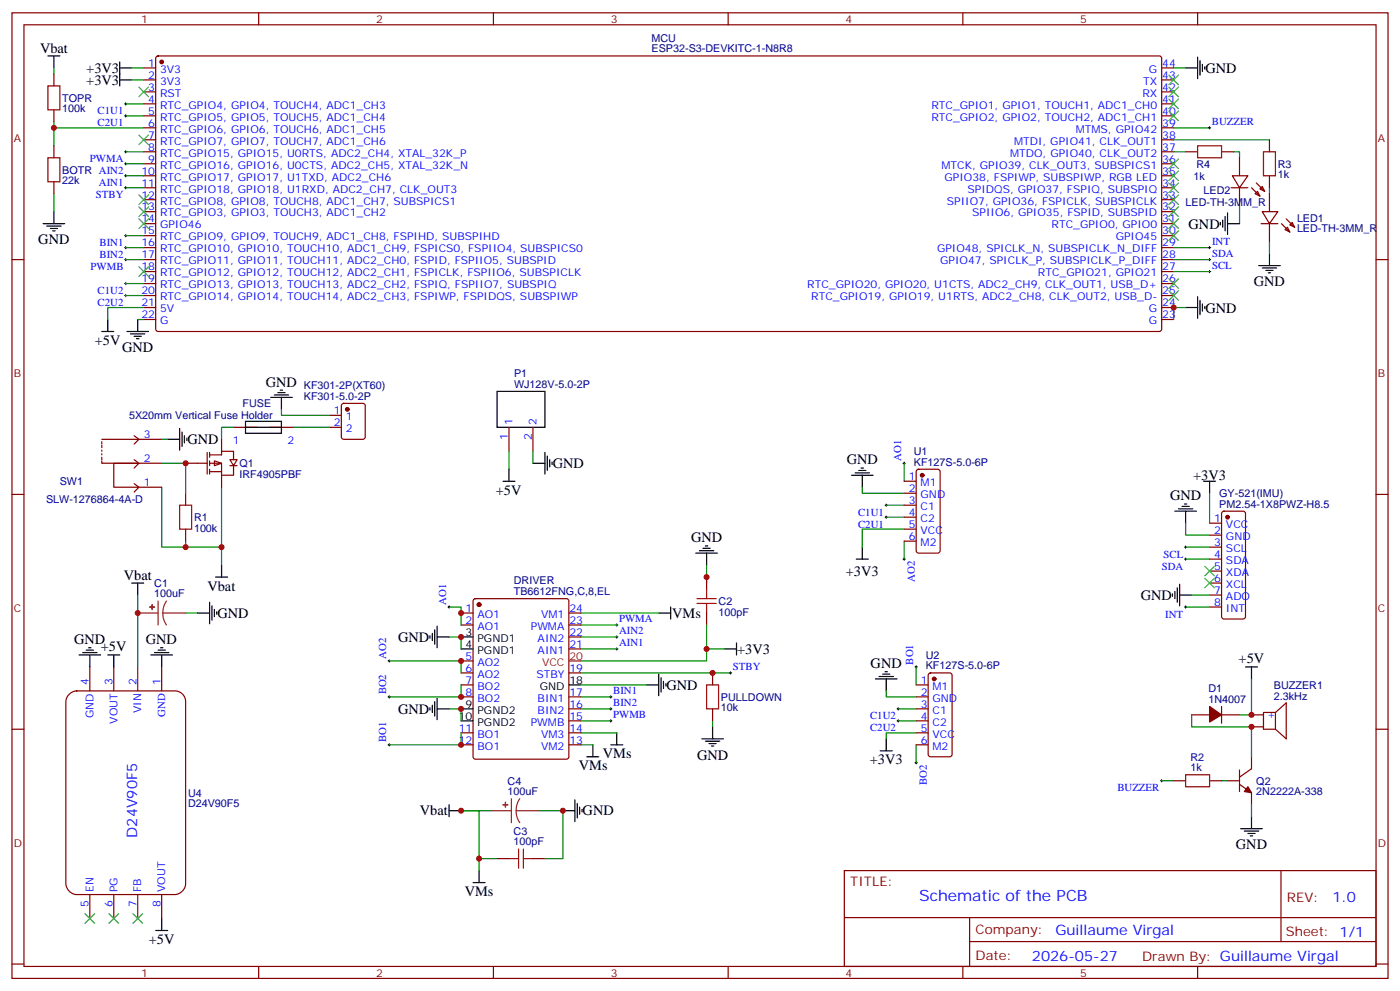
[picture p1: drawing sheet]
<svg xmlns="http://www.w3.org/2000/svg" width="412mm" height="292mm" viewBox="0 0 412 292" stroke-linecap="round" stroke-linejoin="round" font-family="sans-serif">
<g fill="none" stroke="#870000" stroke-width=".35">
<path d="M3.5 3.8h405.4v284.3h-405.4zM7.1 7.3h398.2v277.3h-398.2zM46.1 16.7l.5-.2h295.2l.4 .7-.1 80-.6 .4-295.2-.1-.4-.6v-79.7zM76.2 3.8v3.5M145.3 3.8v3.5M214.5 3.8v3.5M283.6 3.8v3.5M352.8 3.8v3.5M15.9 21.8v3.5M15.9 32.3v3.6M42.3 20h3.6M42.3 23.5h3.6"/>
<path d="M42.3 27.1h3.6M42.3 30.6h3.6M42.3 34.1h3.6M42.3 37.6h3.6M342.2 20h3.5M342.2 23.5h3.5M342.2 27.1h3.5M342.2 30.6h3.5M342.2 34.1h3.5M342.2 37.6h3.5M15.9 42.9v3.6M15.9 53.5v3.5"/>
<path d="M42.3 41.2h3.6M42.3 44.7h3.6M42.3 48.2h3.6M42.3 51.8h3.6M42.3 55.3h3.6M42.3 58.8h3.6M342.2 41.2h3.5M342.2 44.7h3.5M342.2 48.2h3.5M342.2 51.8h3.5M342.2 55.3h3.5M342.2 58.8h3.5"/>
<path d="M373.9 41.2v3.5M373.9 51.8v3.5M3.5 76.4h3.6M42.3 76.4h3.6M42.3 62.3h3.6M42.3 65.9h3.6M42.3 69.4h3.6M42.3 72.9h3.6M42.3 80h3.6M342.2 76.4h3.5M342.2 62.3h3.5M342.2 65.9h3.5"/>
<path d="M342.2 69.4h3.5M342.2 72.9h3.5M342.2 80h3.5M405.3 76.4h3.6M42.3 83.5h3.6M42.3 87h3.6M42.3 90.6h3.6M42.3 94.1h3.6M342.2 83.5h3.5M342.2 87h3.5M342.2 90.6h3.5M342.2 94.1h3.5"/>
<path d="M100.8 119l.4-.2h5.7l.6 .4 .1 9.5-.5 .6-5.9 .1-.6-.5-.1-9.4zM30 135.7v.7h10.6M30 129.4h17.6M30 130.1v.7M30 131.1v.7M30 132.5v.4M30 133.6v.3M30 134.7v.7M39.5 135.4l1.4 1-1.4 1.4M39.5 128.3l1.4 1.1-1.4 1.4M40.6 136.4h-7.1v7.1h14.1M40.6 136.4h7"/>
<path d="M68.8 125.8h7M79.4 125.8h7M97 122.3h3.5M97 125.8h3.5M149.9 125.8v7.1M157 125.8v7.1M270.1 138.4l.5-.2h5.6l.7 .4v23.6l-.4 .6-5.9 .1-.7-.5v-23.5zM3.5 145.6h3.6M39.5 142.4l1.4 1.1-1.4 1.4M54.7 145.2v3.6M54.7 155.8v3.5M266.3 141.7h3.6"/>
<path d="M266.3 145.2h3.6M266.3 148.8h3.6M266.3 152.3h3.6M266.3 155.8h3.6M266.3 159.3h3.6M356.3 154.1h3.5M356.3 157.6h3.5M360.1 150.7l.4-.2h5.7l.5 .2 .2 .5v30.4l-.2 .5-.5 .2h-5.7l-.5-.3-.2-.4v-30.4zM405.3 145.6h3.6M139.6 176.5l.5-.2h26.8l.6 .4 .1 46.1-.5 .7-27 .1-.7-.5-.1-46.1zM208.1 169.9v3.6M356.3 161.1h3.5"/>
<path d="M356.3 164.6h3.5M356.3 168.2h3.5M356.3 171.7h3.5M356.3 175.2h3.5M356.3 178.8h3.5M135.8 180.5h3.5M135.8 184h3.5M135.8 194.6h3.5M135.8 198.2h3.5M167.6 180.5h3.5M167.6 184h3.5M167.6 198.2h3.5"/>
<path d="M167.6 191.1h3.5M167.6 187.6h3.5M208.1 180.5v3.5M209.9 198.2v3.5M273.6 198.4l.5-.2h5.7l.6 .4 .1 23.5-.5 .7h-5.9l-.6-.4-.1-23.5zM3.5 214.7h3.6M135.8 201.7h3.5M135.8 205.2h3.5M135.8 215.8h3.5M135.8 219.3h3.5M167.6 205.2h3.5M167.6 215.8h3.5"/>
<path d="M167.6 219.3h3.5M167.6 212.3h3.5M167.6 208.7h3.5M209.9 208.7v3.6M269.9 201.7h3.5M269.9 205.2h3.5M269.9 215.8h3.5M269.9 219.3h3.5M269.9 212.3h3.5M269.9 208.7h3.5M351 210.5h5.3M359.8 210.5h5.3"/>
<path d="M359.8 208v5M368.7 210.5h3.5M368.7 214h3.5M375.7 209.8h-3.5v4.9h3.5M375.7 209.8l3.2-2.8v10.6l-3.2-2.9M375.7 209.8v4.9M405.3 214.7h3.6M345.7 229.9h3.5M356.3 229.9h3.5M361.6 229.9h3.5M365.1 226.7v6.4M365.1 231l3.6 2.4v3.6"/>
<path d="M368.7 222.8v3.6l-3.6 2.4M146.4 252.8h3.5M157 252.8h3.5M248.7 256.4h156.6v28.2h-156.6zM377.3 256.4v20.9M248.7 270.2h156.5M285.6 277.3h119.6M285.6 270.2v14.1M3.5 283.9h3.6M76.2 284.6v3.5M145.3 284.6v3.5M214.5 284.6v3.5"/>
<path d="M283.6 284.6v3.5M352.8 284.6v3.5M405.3 283.9h3.6"/>
</g>
<g fill="#870000" stroke="#870000" stroke-width=".35">
<path d="M367.6 231.7l1.1 1.7-2.2-.3z"/>
<path d="M356.3 208l3.5 2.5-3.5 2.1z"/>
<circle cx="47.6" cy="18.2" r=".53"/>
<circle cx="141.1" cy="178" r=".53"/>
<circle cx="102.3" cy="120.5" r=".53"/>
<circle cx="361.6" cy="152.3" r=".53"/>
<circle cx="271.6" cy="139.9" r=".53"/>
<circle cx="275.2" cy="199.9" r=".53"/>
</g>
<g fill="none" stroke="#000" stroke-width=".35">
<path d="M14.1 16.5h3.5M15.9 16.5v3.5M35.3 18.2v3.6M35.3 20h3.5M12.7 65.9h6.3M13.8 66.6h4.2M14.8 67.3h2.1M15.5 68h.7M15.9 62.3v3.6M370.8 78.2h6.3M371.8 78.9h4.3M372.9 79.6h2.1"/>
<path d="M373.9 74.7v3.5M30 97.6h3.5M31.7 94.1v3.5M37.4 97.6h6.3M38.5 98.3h4.2M39.5 99h2.1M40.2 99.7h.7M40.6 94.1v3.5M373.6 80.3h.7M79.7 117h6.4M80.8 116.3h4.2M81.8 115.6h2.2"/>
<path d="M82.5 114.9h.8M82.9 117v3.5M146.4 115.3h14.1v10.5h-14.1zM49.4 129.4h3.5M52.9 126.2v6.3M53.6 127.2v4.3M54.3 128.3v2.1M55 129v.7M72.3 124.1h10.6v3.5h-10.6zM72.3 125.8h10.6M149.9 138.2v3.5M157 136.4h3.5"/>
<path d="M160.5 133.2v6.4M161.2 134.3v4.2M161.9 135.4v2.1M162.6 136.1v.7M250.8 139.9h6.4M251.9 139.2h4.2M252.9 138.5h2.2M253.6 137.8h.8M254 139.9v3.6M148.2 141.7h3.5M346.1 150.5h6.3M347.1 149.8h4.3"/>
<path d="M348.2 149.1h2.1M348.9 148.4h.7M349.2 150.5v3.6M354.5 141.7h3.6M356.3 141.7v3.5M63.5 169.9h3.5M65.3 166.4v3.5M197.6 178.8v3.5M205 162.9h6.3M206 162.2h4.3M207.1 161.5h2.1M207.8 160.8h.7"/>
<path d="M208.1 162.9v3.5M252.2 164.6h3.6M254 161.1v3.5M345.4 174.9v.7M346.1 174.2v2.1M346.8 173.1v4.2M347.5 175.2h3.5M347.5 172v6.4M126.6 187.2v.7M127.4 186.5v2.1M128.1 185.5v4.2M128.8 187.6h3.5"/>
<path d="M128.8 184.4v6.3M135.8 187.6h3.5M135.8 191.1h3.5M194 198.5v6.4M194 180.5h3.6M194.7 199.6v4.2M213.4 191.1h3.6M217 189.3v3.6M257.9 199.9h6.3M258.9 199.2h4.3M260 198.5h2.1M260.7 197.8h.7"/>
<path d="M261.1 199.9v3.5M366.9 196.4h3.5M368.7 196.4v3.5M126.6 208.4v.7M127.4 207.7v2.1M128.1 206.6v4.3M128.8 208.7h3.5M128.8 205.6v6.3M135.8 208.7h3.5M135.8 212.3h3.5M167.6 201.7h3.5M174.6 219.3v3.5"/>
<path d="M179.9 219.3h3.5M181.7 215.8v3.5M190.5 201.7h3.5M195.4 200.6v2.1M196.1 201.3v.7M206.7 217.6h6.4M207.8 218.3h4.2M208.8 219h2.2M209.5 219.7h.8M209.9 214v3.6M261.1 217.6v3.5M132.3 238.7h3.5"/>
<path d="M132.3 237v3.5M165.8 238.7h3.5M169.3 235.5v6.4M170 236.6v4.2M170.7 237.7v2.1M171.4 238.4v.7M172.9 222.8h3.5M259.3 221.1h3.5M139.3 259.9h3.6M141.1 256.4v3.5M365.5 244h6.3M366.5 244.7h4.3"/>
<path d="M367.6 245.4h2.1M368.3 246.1h.7M368.7 240.5v3.5"/>
</g>
<path d="M167.6 194.6h3.5" fill="none" stroke="#f00" stroke-width=".35"/>
<g fill="none" stroke="#008700" stroke-width=".35">
<path d="M15.9 20v1.8M37 30.6h5.3M37 34.1h5.3M38.8 20h3.5M42.3 37.6h-26.4v5.3M15.9 57v5.3M37 55.3h5.3M37 51.8h5.3M37 48.2h5.3M37 44.7h5.3M345.7 41.2h28.2M373.9 55.3v1.7"/>
<path d="M345.7 76.4h10.6M345.7 80h10.6M373.9 71.2v3.5M40.6 94.1h1.7M42.3 90.6h-10.6v3.5M47.6 136.4h7.1v8.8M47.6 129.4h1.8M68.8 125.8h-3.5v3.6M82.9 120.5v1.8h14.1M86.4 125.8h10.6M149.9 132.9v5.3M157 132.9v3.5"/>
<path d="M266.3 136.4v5.3M47.6 143.5v17.6h17.7v5.3M54.7 159.3v1.8M65.3 143.5v17.6M254 143.5v1.7h12.3M261.1 148.8h5.2M261.1 152.3h5.2M266.3 155.8h-12.3v5.3M266.3 159.3v5.3M349.2 154.1v3.5h7.1M356.3 145.2v8.9M132.3 178.8h3.5v5.2"/>
<path d="M208.1 166.4v5.3M349.2 161.1h7.1M349.2 164.6h7.1M349.2 178.8h7.1M351 175.2h5.3M114.7 194.6h21.1v3.6M132.3 187.6h3.5v3.5M171.1 180.5h22.9M171.1 198.2h44.1M171.1 184h10.6M171.1 187.6h10.6M171.1 191.1h10.6"/>
<path d="M208.1 184v7.1M213.4 191.1h-5.3v3.5h-37M269.9 196.4v5.3M368.7 199.9v10.6h-3.6M132.3 208.7h3.5v3.6M135.8 215.8v3.5h-21.1M135.8 201.7v3.5h-21.1M171.1 201.7h19.4M171.1 215.8h10.6M171.1 219.3h3.5M171.1 205.2h8.8M171.1 208.7h8.8"/>
<path d="M171.1 212.3h8.8M209.9 212.3v1.7M261.1 203.4v1.8h8.8M264.6 208.7h5.3M264.6 212.3h5.3M269.9 215.8h-8.8v1.8M269.9 219.3v5.3M351 210.5v3.5h17.7v8.8M144.6 238.7h-8.8h5.3v17.7M158.7 238.7h7.1v14.1h-5.3M342.2 229.9h3.5M359.8 229.9h1.8"/>
<path d="M368.7 237v3.5M141.1 252.8h5.3"/>
</g>
<g fill="none" stroke="#000" stroke-width=".29">
<path d="M36.7 30.6h.7M36.7 34.1h.7M37 30.2v.7M37 33.8v.7M36.7 44.7h.7M36.7 48.2h.7M36.7 51.8h.7M36.7 55.3h.7M37 44.3v.7M37 47.9v.7M37 51.4v.7M37 54.9v.7"/>
<path d="M356 80h.7M356 76.4h.7M356.3 76.1v.7M356.3 79.6v.7M266 136.4h.7M266.3 136.1v.7M260.7 148.8h.7M260.7 152.3h.7M261.1 148.4v.7M261.1 151.9v.7M131.9 178.8h.7M132.3 178.4v.7"/>
<path d="M266 164.6h.7M266.3 164.3v.7M348.9 178.8h.7M348.9 164.6h.7M348.9 161.1h.7M349.2 160.8v.7M349.2 164.3v.7M349.2 178.4v.7M114.3 194.6h.7M114.7 194.3v.7M181.3 184h.7M181.3 187.6h.7"/>
<path d="M181.3 191.1h.7M181.7 183.7v.7M181.7 187.2v.7M181.7 190.7v.8M214.8 198.2h.7M215.2 197.8v.7M269.5 196.4h.7M269.9 196v.7M114.3 219.3h.7M114.3 205.2h.7M114.7 204.9v.7M114.7 219v.7"/>
<path d="M179.6 205.2h.7M179.6 208.7h.7M179.6 212.3h.7M179.9 204.9v.7M179.9 208.4v.7M179.9 211.9v.7M264.2 208.7h.7M264.2 212.3h.7M264.6 208.4v.7M264.6 211.9v.7M269.5 224.6h.7M269.9 224.3v.7"/>
<path d="M341.8 229.9h.7M342.2 229.6v.7"/>
</g>
<g fill="#8c2424" stroke="#8c2424" stroke-width=".35">
<path d="M148.2 237h1.4z"/>
<path d="M148.9 236.3v1.4z"/>
</g>
<path d="M144.6 238.7h6M150.6 235.2v7.1M152 238.7l.3 1.9 .8 1.7M152 238.7h6.7M153.1 235.2l-.8 1.7-.3 1.8" fill="none" stroke="#8c2424" stroke-width=".35"/>
<g fill="none" stroke="#a10000" stroke-width=".35">
<path d="M14.1 25.3h3.5v7h-3.5zM14.1 46.5h3.5v7h-3.5zM372.2 44.7h3.5v7.1h-3.5zM52.9 148.8h3.5v7h-3.5zM205.3 176.3h5.7M205.3 177.7h5.7M208.1 173.5v2.8M208.1 177.7v2.8M208.1 201.7h3.6v7h-3.6zM349.2 228.1h7.1v3.6h-7.1zM149.9 252.8h2.9M152.8 250v5.7"/>
<path d="M154.2 252.8h2.8M154.2 250v5.7"/>
</g>
<g fill="#fff" stroke="#870000" stroke-width=".35">
<path d="M63.1 135.7l2.2 .7-2.2 .7z"/>
<path d="M67.7 135.4h2.1l-1 1.7z"/>
</g>
<g fill="none" stroke="#870000" stroke-width=".35">
<path d="M349.2 44.7h3.6M359.8 44.7h3.6M54.7 136.4h6.3M61 133.2v6.4M61.7 133.9h3.6v-1h3.5v2.5M61.7 136.4h3.6v3.5M61.7 138.9h3.6M61.7 133.2v1.5M61.7 135.7v1.4M61.7 138.2v1.4M65.3 129.4v3.5M65.3 139.9v3.6"/>
<path d="M67.7 137.1h2.1M68.8 137.1v2.8h-3.5"/>
</g>
<g fill="none" stroke="#3c3" stroke-width=".35">
<path d="M40.9 25.6l2.8 2.9M40.9 39.8l2.8 2.8M43.7 25.6l-2.8 2.9M43.7 39.8l-2.8 2.8M344.3 22.1l2.8 2.8M344.3 25.6l2.8 2.9M344.3 29.2l2.8 2.8M344.3 32.7l2.8 2.8M347.1 22.1l-2.8 2.8M347.1 25.6l-2.8 2.9M347.1 29.2l-2.8 2.8M347.1 32.7l-2.8 2.8"/>
<path d="M40.9 57.4l2.8 2.8M43.7 57.4l-2.8 2.8M344.3 53.9l2.8 2.8M344.3 57.4l2.8 2.8M344.3 46.8l2.8 2.8M344.3 50.3l2.8 2.9M347.1 53.9l-2.8 2.8M347.1 57.4l-2.8 2.8M347.1 46.8l-2.8 2.8M347.1 50.3l-2.8 2.9M40.9 60.9l2.8 2.8M40.9 64.5l2.8 2.8"/>
<path d="M43.7 60.9l-2.8 2.8M43.7 64.5l-2.8 2.8M344.3 60.9l2.8 2.8M344.3 64.5l2.8 2.8M344.3 68l2.8 2.8M347.1 60.9l-2.8 2.8M347.1 64.5l-2.8 2.8M347.1 68l-2.8 2.8M344.3 82.1l2.8 2.8M344.3 85.6l2.8 2.8M347.1 82.1l-2.8 2.8M347.1 85.6l-2.8 2.8"/>
<path d="M354.9 166.8l2.8 2.8M354.9 170.3l2.8 2.8M357.7 166.8l-2.8 2.8M357.7 170.3l-2.8 2.8"/>
</g>
<g fill="none" stroke="#000" stroke-width=".35">
<path d="M352.8 16.8v6.4M353.5 17.9v4.2M354.2 18.9v2.2M354.9 19.6v.8M35.3 23.5h3.5M35.3 21.8v3.5M349.2 20h3.6M359.5 65.5v.7M360.2 64.8v2.1M360.9 63.7v4.3M361.6 65.9h3.5M361.6 62.7v6.3"/>
<path d="M349.2 90.6h3.6M352.8 87.4v6.3M353.5 88.4v4.3M354.2 89.5v2.1M354.9 90.2v.7"/>
</g>
<g fill="none" stroke="#008700" stroke-width=".35">
<path d="M38.8 23.5h3.5M345.7 20h3.5M345.7 37.6h10.6M345.7 44.7h3.5M363.4 44.7h1.7v1.8M37 72.9h5.3M37 76.4h5.3M37 69.4h5.3M345.7 72.9h10.6M365.1 60.6v5.3M37 87h5.3M37 83.5h5.3"/>
<path d="M349.2 90.6h-3.5v3.5"/>
</g>
<g fill="none" stroke="#000" stroke-width=".29">
<path d="M356 37.6h.7M356.3 37.3v.7M36.7 72.9h.7M36.7 69.4h.7M36.7 76.4h.7M37 69v.7M37 72.6v.7M37 76.1v.7M356 72.9h.7M356.3 72.6v.7M36.7 87h.7M36.7 83.5h.7"/>
<path d="M37 83.1v.8M37 86.7v.7"/>
</g>
<path d="M352.8 42.9h7v3.6h-7z" fill="none" stroke="#a10000" stroke-width=".35"/>
<path d="M20.2 204.6a3.4 3.4 0 0 1 2.4-1.2h28.9a3.2 3.2 0 0 1 3.2 3.2v53.6a3.4 3.4 0 0 1-3.2 3.2h-28.9a3.4 3.4 0 0 1-3.2-3.2v-53.6l.1-.7z" fill="#fff" stroke="#870000" stroke-width=".35"/>
<g fill="none" stroke="#870000" stroke-width=".35">
<path d="M362.7 55.3h4.9M363 51.8h4.6l-2.5 3.5zM365.1 46.5v5.3M365.1 55.3v5.3M368.7 55.3l2.4 2.4M369.7 57l.7-.7 .7 1.4zM370.1 53.9l2.4 2.4M371.1 55.6l.7-.7 .7 1.4zM373.9 57v5.3M371.5 65.9h4.9M371.8 62.3h4.6l-2.5 3.6zM373.9 65.9v5.3"/>
<path d="M377.5 65.9l2.4 2.4M378.5 67.6l.7-.7 .7 1.4zM378.9 64.5l2.5 2.4M379.9 66.2l.7-.7 .8 1.4zM26.5 196.4v7M33.5 196.4v7M40.6 196.4v7M47.6 196.4v7M26.5 263.4v7.1M33.5 263.4v7.1M40.6 263.4v7.1M47.6 263.4v7.1"/>
</g>
<g fill="none" stroke="#000" stroke-width=".35">
<path d="M38.8 171.7h3.5M40.6 171.7v3.5M61.7 177.3v6.4M62.4 178.4v4.2M63.1 179.5v2.1M23.3 192.9h6.3M24.3 192.2h4.3M25.4 191.5h2.1M26.1 190.7h.7M26.5 192.9v3.5M31.7 192.9h3.6M33.5 192.9v3.5"/>
<path d="M44.4 192.9h6.4M45.5 192.2h4.2M46.6 191.5h2.1M47.3 190.7h.7M47.6 192.9v3.5M58.2 180.5h3.5M63.9 180.2v.7M45.9 274h3.5M47.6 270.5v3.5"/>
</g>
<g fill="#8c2424" stroke="#8c2424" stroke-width=".35">
<path d="M44.1 178.8h1.4z"/>
<path d="M44.8 178v1.5z"/>
</g>
<path d="M46.6 177v7M49 177l-.8 1.7-.2 1.8M40.6 180.5h6M48 180.5l.2 1.9 .8 1.6M48 180.5h6.7" fill="none" stroke="#8c2424" stroke-width=".35"/>
<path d="M15.9 35.9v1.7M40.6 175.2v21.2M54.7 180.5h3.5" fill="none" stroke="#008700" stroke-width=".35"/>
<path d="M40.9 78.6l2.8 2.8M43.7 78.6l-2.8 2.8M25 269.1l2.9 2.8M27.9 269.1l-2.9 2.8M32.1 269.1l2.8 2.8M34.9 269.1l-2.8 2.8M39.2 269.1l2.8 2.8M42 269.1l-2.8 2.8" fill="none" stroke="#3c3" stroke-width=".35"/>
<g fill="#c00">
<circle cx="135.8" cy="187.6" r=".88"/>
<circle cx="135.8" cy="208.7" r=".88"/>
<circle cx="135.8" cy="219.3" r=".88"/>
<circle cx="135.8" cy="205.2" r=".88"/>
<circle cx="135.8" cy="194.6" r=".88"/>
<circle cx="135.8" cy="180.5" r=".88"/>
<circle cx="135.8" cy="238.7" r=".88"/>
<circle cx="141.1" cy="252.8" r=".88"/>
<circle cx="368.7" cy="214" r=".88"/>
<circle cx="368.7" cy="210.5" r=".88"/>
<circle cx="65.3" cy="161.1" r=".88"/>
<circle cx="54.7" cy="161.1" r=".88"/>
<circle cx="208.1" cy="169.9" r=".88"/>
<circle cx="165.8" cy="238.7" r=".88"/>
<circle cx="208.1" cy="191.1" r=".88"/>
<circle cx="209.9" cy="198.2" r=".88"/>
<circle cx="54.7" cy="136.4" r=".88"/>
<circle cx="345.7" cy="90.6" r=".88"/>
<circle cx="40.6" cy="180.5" r=".88"/>
<circle cx="15.9" cy="37.6" r=".88"/>
</g>
<text font-size="4.6" fill="#00f" x="270.8" y="265.4">Schematic of the PCB</text>
<g font-size="4.2">
<text x="11.8" y="15.5">Vbat</text>
<text x="25.4" y="21.5">+3V3</text>
<text x="355.1" y="21.5">GND</text>
<text x="25.4" y="25">+3V3</text>
<text x="11.3" y="71.9">GND</text>
<text x="350.1" y="67.3">GND</text>
<text x="369.4" y="84.3">GND</text>
<text x="355.1" y="92">GND</text>
<text x="27.9" y="101.6">+5V</text>
<text x="36" y="103.7">GND</text>
<text x="78.3" y="113.9">GND</text>
<text x="55.2" y="130.8">GND</text>
<text x="162.8" y="137.8">GND</text>
<text x="249.4" y="136.6">GND</text>
<text x="351.5" y="141.4">+3V3</text>
<text x="146.1" y="145.7">+5V</text>
<text x="344.7" y="147.2">GND</text>
<text x="203.6" y="159.6">GND</text>
<text x="36.5" y="170.7">Vbat</text>
<text x="61.1" y="173.9">Vbat</text>
<text x="249.2" y="169.6">+3V3</text>
<text x="336" y="176.6">GND</text>
<text x="64" y="181.9">GND</text>
<text x="198" y="181.9">VMs</text>
<text x="21.8" y="189.5">GND</text>
<text x="29.7" y="191.8">+5V</text>
<text x="43" y="189.5">GND</text>
<text x="117.3" y="189">GND</text>
<text x="217.1" y="192.6">+3V3</text>
<text x="256.5" y="196.7">GND</text>
<text x="364.8" y="195.4">+5V</text>
<text x="196.3" y="203.1">GND</text>
<text x="117.3" y="210.1">GND</text>
<text x="170.5" y="226.7">VMs</text>
<text x="177.6" y="223.2">VMs</text>
<text x="205.3" y="223.7">GND</text>
<text x="256.2" y="225">+3V3</text>
<text x="123.7" y="240.1">Vbat</text>
<text x="171.6" y="240.1">GND</text>
<text x="364.1" y="250.1">GND</text>
<text x="136.9" y="263.9">VMs</text>
<text x="43.8" y="277.8">+5V</text>
</g>
<g font-size="4.2" fill="#00f">
<text x="40.4" y="246.7" transform="rotate(-90 40.4 246.7)">D24V90F5</text>
<text x="392.5" y="265.6">1.0</text>
<text x="310.9" y="275.2">Guillaume Virgal</text>
<text x="304" y="283">2026-05-27</text>
</g>
<g font-size="3.9" fill="#800">
<text x="250.5" y="260.9">TITLE:</text>
<text x="379.1" y="265.6">REV:</text>
<text x="287.4" y="275.1">Company:</text>
<text x="378.7" y="275.8">Sheet: 1/1</text>
<text x="287.4" y="282.8">Date:</text>
<text x="336.4" y="282.9">Drawn By: Guillaume Virgal</text>
</g>
<g font-size="3.2" fill="#800">
<text x="41.6" y="6.8">1</text>
<text x="110.8" y="6.8">2</text>
<text x="179.9" y="6.8">3</text>
<text x="249.1" y="6.8">4</text>
<text x="318.2" y="6.8">5</text>
<text x="4.1" y="41.9">A</text>
<text x="405.9" y="41.9">A</text>
<text x="4.1" y="111">B</text>
<text x="405.9" y="111">B</text>
<text x="4.1" y="180.2">C</text>
<text x="405.9" y="180.2">C</text>
<text x="4.1" y="249.3">D</text>
<text x="405.9" y="249.3">D</text>
<text x="41.6" y="287.6">1</text>
<text x="110.8" y="287.6">2</text>
<text x="179.9" y="287.6">3</text>
<text x="249.1" y="287.6">4</text>
<text x="318.2" y="287.6">5</text>
</g>
<g font-size="3.2" fill="#000080">
<text x="191.9" y="15.4">ESP32-S3-DEVKITC-1-N8R8</text>
<text x="191.9" y="12.2">MCU</text>
<text x="18.3" y="33.1">100k</text>
<text x="18.3" y="30">TOPR</text>
<text x="18.3" y="51.2">BOTR AIN2</text>
<text x="351.6" y="52.9">1k</text>
<text x="352.4" y="49.4">R4</text>
<text x="376.4" y="52.5">1k</text>
<text x="376.4" y="49.4">R3</text>
<text x="18.3" y="54.3">22k</text>
<text x="354.5" y="57">LED2</text>
<text x="349.2" y="60.6">LED-TH-3MM_R</text>
<text x="382.1" y="65.2">LED1</text>
<text x="382.1" y="68.4">LED-TH-3MM_R</text>
<text x="151.4" y="111.1">P1</text>
<text x="71.4" y="120">FUSE</text>
<text x="89.5" y="117.7">KF301-5.0-2P</text>
<text x="89.5" y="114.5">KF301-2P(XT60)</text>
<text x="151.4" y="114.2">WJ128V-5.0-2P</text>
<text x="38" y="123.4">5X20mm Vertical Fuse Holder</text>
<text x="70.6" y="137.6">Q1</text>
<text x="269.2" y="137.1">KF127S-5.0-6P</text>
<text x="269.2" y="134">U1</text>
<text x="17.6" y="142.9">SW1</text>
<text x="70.6" y="140.7">IRF4905PBF</text>
<text x="13.6" y="148.2">SLW-1276864-4A-D</text>
<text x="359.1" y="149.5">PM2.54-1X8PWZ-H8.5</text>
<text x="359.1" y="146.3">GY-521(IMU)</text>
<text x="57.1" y="153.5">R1</text>
<text x="57.1" y="156.6">100k</text>
<text x="45.4" y="172.9">C1</text>
<text x="151.4" y="172">DRIVER</text>
<text x="45.4" y="175.9">100uF</text>
<text x="151.4" y="175.2">TB6612FNG,C,8,EL</text>
<text x="211.7" y="178.3">C2</text>
<text x="211.7" y="181.3">100pF</text>
<text x="272.7" y="197">KF127S-5.0-6P</text>
<text x="272.7" y="194">U2</text>
<text x="356" y="203.8">D1</text>
<text x="375.3" y="203">BUZZER1</text>
<text x="212.4" y="209.5">10k</text>
<text x="212.4" y="206.4">PULLDOWN</text>
<text x="356" y="207">1N4007</text>
<text x="375.3" y="206">2.3kHz</text>
<text x="350.7" y="227.1">1k</text>
<text x="350.7" y="224">R2</text>
<text x="149.5" y="231.1">C4</text>
<text x="370.1" y="231.2">Q2</text>
<text x="55.4" y="237.7">D24V90F5</text>
<text x="55.4" y="234.7">U4</text>
<text x="149.5" y="234.1">100uF</text>
<text x="370.1" y="234.2">2N2222A-338</text>
<text x="151.3" y="245.9">C3</text>
<text x="151.3" y="249">100pF</text>
</g>
<g font-size="3.2" fill="#00f">
<text x="43.7" y="23.2">2</text>
<text x="43.7" y="19.6">1</text>
<text x="47.2" y="21.4">3V3</text>
<text x="338.4" y="21.4">G</text>
<text x="342.4" y="19.6">44</text>
<text x="342.4" y="23.2">43</text>
<text x="43.7" y="26.7">3</text>
<text x="47.2" y="28.5">RST</text>
<text x="47.2" y="24.9">3V3</text>
<text x="336.5" y="28.5">RX</text>
<text x="336.8" y="24.9">TX</text>
<text x="342.4" y="26.7">42</text>
<text x="28.8" y="33.7">C1U1</text>
<text x="43.7" y="33.8">5</text>
<text x="43.7" y="30.2">4</text>
<text x="47.2" y="35.5">RTC_GPIO5, GPIO5, TOUCH5, ADC1_CH4</text>
<text x="47.2" y="32">RTC_GPIO4, GPIO4, TOUCH4, ADC1_CH3</text>
<text x="274.4" y="32">RTC_GPIO1, GPIO1, TOUCH1, ADC1_CH0</text>
<text x="274.4" y="35.5">RTC_GPIO2, GPIO2, TOUCH2, ADC1_CH1</text>
<text x="342.4" y="30.2">41</text>
<text x="342.4" y="33.8">40</text>
<text x="28.8" y="37.2">C2U1</text>
<text x="43.7" y="40.8">7</text>
<text x="43.7" y="37.3">6</text>
<text x="47.2" y="39.1">RTC_GPIO6, GPIO6, TOUCH6, ADC1_CH5</text>
<text x="316.9" y="39.1">MTMS, GPIO42</text>
<text x="342.4" y="37.3">39</text>
<text x="342.4" y="40.8">38</text>
<text x="357" y="36.8">BUZZER</text>
<text x="26.5" y="47.8">PWMA</text>
<text x="43.7" y="47.9">9</text>
<text x="43.7" y="44.3">8</text>
<text x="47.2" y="46.1">RTC_GPIO15, GPIO15, U0RTS, ADC2_CH4, XTAL_32K_P</text>
<text x="47.2" y="42.6">RTC_GPIO7, GPIO7, TOUCH7, ADC1_CH6</text>
<text x="297.6" y="46.1">MTDO, GPIO40, CLK_OUT2</text>
<text x="298.7" y="42.6">MTDI, GPIO41, CLK_OUT1</text>
<text x="342.4" y="44.3">37</text>
<text x="342.4" y="47.9">36</text>
<text x="41.7" y="51.4">10</text>
<text x="47.2" y="53.2">RTC_GPIO17, GPIO17, U1TXD, ADC2_CH6</text>
<text x="47.2" y="49.6">RTC_GPIO16, GPIO16, U0CTS, ADC2_CH5, XTAL_32K_N</text>
<text x="277.3" y="49.6">MTCK, GPIO39, CLK_OUT3, SUBSPICS1</text>
<text x="278.3" y="53.2">GPIO38, FSPIWP, SUBSPIWP, RGB LED</text>
<text x="342.4" y="51.4">35</text>
<text x="28.3" y="58.4">STBY</text>
<text x="29.1" y="54.8">AIN1</text>
<text x="41.7" y="58.5">12</text>
<text x="41.7" y="54.9">11</text>
<text x="47.2" y="56.7">RTC_GPIO18, GPIO18, U1RXD, ADC2_CH7, CLK_OUT3</text>
<text x="285" y="56.7">SPIDQS, GPIO37, FSPIQ, SUBSPIQ</text>
<text x="342.4" y="54.9">34</text>
<text x="342.4" y="58.5">33</text>
<text x="41.7" y="65.5">14</text>
<text x="41.7" y="62">13</text>
<text x="47.2" y="63.7">RTC_GPIO3, GPIO3, TOUCH3, ADC1_CH2</text>
<text x="47.2" y="60.2">RTC_GPIO8, GPIO8, TOUCH8, ADC1_CH7, SUBSPICS1</text>
<text x="278.9" y="60.2">SPIIO7, GPIO36, FSPICLK, SUBSPICLK</text>
<text x="286.4" y="63.7">SPIIO6, GPIO35, FSPID, SUBSPID</text>
<text x="342.4" y="62">32</text>
<text x="342.4" y="65.5">31</text>
<text x="41.7" y="69">15</text>
<text x="47.2" y="70.8">RTC_GPIO9, GPIO9, TOUCH9, ADC1_CH8, FSPIHD, SUBSPIHD</text>
<text x="47.2" y="67.3">GPIO46</text>
<text x="309.8" y="67.3">RTC_GPIO0, GPIO0</text>
<text x="328.6" y="70.8">GPIO45</text>
<text x="342.4" y="69">30</text>
<text x="29.3" y="72.5">BIN1</text>
<text x="29.3" y="76">BIN2</text>
<text x="41.7" y="76.1">17</text>
<text x="41.7" y="72.6">16</text>
<text x="47.2" y="77.9">RTC_GPIO11, GPIO11, TOUCH11, ADC2_CH0, FSPID, FSPIIO5, SUBSPID</text>
<text x="47.2" y="74.3">RTC_GPIO10, GPIO10, TOUCH10, ADC1_CH9, FSPICS0, FSPIIO4, SUBSPICS0</text>
<text x="276" y="74.3">GPIO48, SPICLK_N, SUBSPICLK_N_DIFF</text>
<text x="277" y="77.9">GPIO47, SPICLK_P, SUBSPICLK_P_DIFF</text>
<text x="342.4" y="72.6">29</text>
<text x="342.4" y="76.1">28</text>
<text x="357" y="75.6">SDA</text>
<text x="357" y="72">INT</text>
<text x="26.7" y="79.5">PWMB</text>
<text x="41.7" y="83.1">19</text>
<text x="41.7" y="79.6">18</text>
<text x="47.2" y="81.4">RTC_GPIO12, GPIO12, TOUCH12, ADC2_CH1, FSPICLK, FSPIIO6, SUBSPICLK</text>
<text x="305.7" y="81.4">RTC_GPIO21, GPIO21</text>
<text x="342.4" y="79.6">27</text>
<text x="342.4" y="83.1">26</text>
<text x="357" y="79.1">SCL</text>
<text x="28.8" y="86.6">C1U2</text>
<text x="41.7" y="86.7">20</text>
<text x="47.2" y="88.4">RTC_GPIO14, GPIO14, TOUCH14, ADC2_CH3, FSPIWP, FSPIDQS, SUBSPIWP</text>
<text x="47.2" y="84.9">RTC_GPIO13, GPIO13, TOUCH13, ADC2_CH2, FSPIQ, FSPIIO7, SUBSPIQ</text>
<text x="237.8" y="84.9">RTC_GPIO20, GPIO20, U1CTS, ADC2_CH9, CLK_OUT1, USB_D+</text>
<text x="239" y="88.4">RTC_GPIO19, GPIO19, U1RTS, ADC2_CH8, CLK_OUT2, USB_D-</text>
<text x="342.4" y="86.7">25</text>
<text x="28.8" y="90.1">C2U2</text>
<text x="41.7" y="93.7">22</text>
<text x="41.7" y="90.2">21</text>
<text x="47.2" y="95.5">G</text>
<text x="47.2" y="92">5V</text>
<text x="338.4" y="92">G</text>
<text x="338.4" y="95.5">G</text>
<text x="342.4" y="90.2">24</text>
<text x="342.4" y="93.7">23</text>
<text x="98.4" y="122">1</text>
<text x="98.4" y="125.5">2</text>
<text x="101.8" y="123.7">1</text>
<text x="151" y="125.1" transform="rotate(-90 151 125.1)">1</text>
<text x="158" y="125.1" transform="rotate(-90 158 125.1)">2</text>
<text x="42.3" y="129">3</text>
<text x="68.5" y="130.8">1</text>
<text x="84.7" y="130.8">2</text>
<text x="101.8" y="127.2">2</text>
<text x="149.6" y="129.6" transform="rotate(-90 149.6 129.6)">1</text>
<text x="156.6" y="129.6" transform="rotate(-90 156.6 129.6)">2</text>
<text x="42.3" y="136.1">2</text>
<text x="265.4" y="135.7" transform="rotate(-90 265.4 135.7)">AO1</text>
<text x="42.3" y="143.1">1</text>
<text x="267.7" y="141.4">1</text>
<text x="271.2" y="143.1">M1</text>
<text x="267.7" y="144.9">2</text>
<text x="267.7" y="148.4">3</text>
<text x="271.2" y="146.6">GND</text>
<text x="252.8" y="151.9">C1U1</text>
<text x="252.8" y="155.4">C2U1</text>
<text x="267.7" y="151.9">4</text>
<text x="267.7" y="155.5">5</text>
<text x="271.2" y="150.2">C1</text>
<text x="271.2" y="153.7">C2</text>
<text x="357.6" y="153.7">1</text>
<text x="361.1" y="155.5">VCC</text>
<text x="267.7" y="159">6</text>
<text x="271.2" y="157.2">VCC</text>
<text x="271.2" y="160.8">M2</text>
<text x="357.6" y="157.2">2</text>
<text x="357.6" y="160.8">3</text>
<text x="361.1" y="159">GND</text>
<text x="342.2" y="167.7">SDA</text>
<text x="342.7" y="164.2">SCL</text>
<text x="357.6" y="164.3">4</text>
<text x="357.6" y="167.8">5</text>
<text x="361.1" y="162.5">SCL</text>
<text x="361.1" y="166.1">SDA</text>
<text x="269.5" y="171.4" transform="rotate(-90 269.5 171.4)">AO2</text>
<text x="357.6" y="171.3">6</text>
<text x="361.1" y="169.6">XDA</text>
<text x="361.1" y="173.1">XCL</text>
<text x="131.4" y="178" transform="rotate(-90 131.4 178)">AO1</text>
<text x="357.6" y="174.9">7</text>
<text x="357.6" y="178.4">8</text>
<text x="361.1" y="176.6">ADO</text>
<text x="137.2" y="180.2">1</text>
<text x="137.2" y="183.7">2</text>
<text x="140.7" y="181.9">AO1</text>
<text x="140.7" y="185.5">AO1</text>
<text x="156.4" y="185.5">PWMA</text>
<text x="159.4" y="181.9">VM1</text>
<text x="167.7" y="183.7">23</text>
<text x="167.7" y="180.2">24</text>
<text x="182.4" y="183.2">PWMA</text>
<text x="343.3" y="181.8">INT</text>
<text x="361.1" y="180.2">INT</text>
<text x="158.4" y="189">AIN2</text>
<text x="167.7" y="190.7">21</text>
<text x="167.7" y="187.2">22</text>
<text x="182.4" y="186.7">AIN2</text>
<text x="182.4" y="190.3">AIN1</text>
<text x="113.8" y="193.9" transform="rotate(-90 113.8 193.9)">AO2</text>
<text x="137.2" y="194.3">5</text>
<text x="137.2" y="197.8">6</text>
<text x="140.7" y="196">AO2</text>
<text x="158.4" y="192.5">AIN1</text>
<text x="167.7" y="197.8">19</text>
<text x="215.9" y="197.3">STBY</text>
<text x="269" y="195.7" transform="rotate(-90 269 195.7)">BO1</text>
<text x="26.1" y="201.7" transform="rotate(-90 26.1 201.7)">4</text>
<text x="33.2" y="201.7" transform="rotate(-90 33.2 201.7)">3</text>
<text x="40.2" y="201.7" transform="rotate(-90 40.2 201.7)">2</text>
<text x="47.3" y="201.7" transform="rotate(-90 47.3 201.7)">1</text>
<text x="137.2" y="201.3">7</text>
<text x="140.7" y="199.6">AO2</text>
<text x="140.7" y="203.1">BO2</text>
<text x="158" y="199.6">STBY</text>
<text x="271.2" y="201.3">1</text>
<text x="274.7" y="203.1">M1</text>
<text x="113.8" y="204.5" transform="rotate(-90 113.8 204.5)">BO2</text>
<text x="137.2" y="204.9">8</text>
<text x="140.7" y="206.6">BO2</text>
<text x="158.4" y="206.6">BIN1</text>
<text x="167.7" y="208.4">16</text>
<text x="167.7" y="204.9">17</text>
<text x="180.6" y="204.4">BIN1</text>
<text x="180.6" y="207.9">BIN2</text>
<text x="271.2" y="204.9">2</text>
<text x="271.2" y="208.4">3</text>
<text x="274.7" y="206.6">GND</text>
<text x="27.5" y="211.4" transform="rotate(-90 27.5 211.4)">GND</text>
<text x="34.6" y="213.1" transform="rotate(-90 34.6 213.1)">VOUT</text>
<text x="41.6" y="210" transform="rotate(-90 41.6 210)">VIN</text>
<text x="48.7" y="211" transform="rotate(-90 48.7 211)">GND</text>
<text x="135.1" y="215.4">11</text>
<text x="156.4" y="213.7">PWMB</text>
<text x="158.4" y="210.1">BIN2</text>
<text x="167.7" y="215.4">14</text>
<text x="167.7" y="211.9">15</text>
<text x="180.6" y="211.4">PWMB</text>
<text x="256.3" y="211.8">C1U2</text>
<text x="256.3" y="215.4">C2U2</text>
<text x="271.2" y="211.9">4</text>
<text x="271.2" y="215.4">5</text>
<text x="274.7" y="210.1">C1</text>
<text x="274.7" y="213.7">C2</text>
<text x="373.2" y="211.6">+</text>
<text x="113.8" y="218.6" transform="rotate(-90 113.8 218.6)">BO1</text>
<text x="135.1" y="219">12</text>
<text x="140.7" y="217.2">BO1</text>
<text x="140.7" y="220.7">BO1</text>
<text x="159.4" y="220.7">VM2</text>
<text x="159.4" y="217.2">VM3</text>
<text x="167.7" y="219">13</text>
<text x="271.2" y="219">6</text>
<text x="274.7" y="217.2">VCC</text>
<text x="274.7" y="220.7">M2</text>
<text x="273" y="231.3" transform="rotate(-90 273 231.3)">BO2</text>
<text x="329.1" y="233">BUZZER</text>
<text x="27.5" y="262.7" transform="rotate(-90 27.5 262.7)">EN</text>
<text x="34.6" y="262.7" transform="rotate(-90 34.6 262.7)">PG</text>
<text x="41.6" y="262.7" transform="rotate(-90 41.6 262.7)">FB</text>
<text x="48.7" y="262.7" transform="rotate(-90 48.7 262.7)">VOUT</text>
<text x="26.1" y="267.2" transform="rotate(-90 26.1 267.2)">5</text>
<text x="33.2" y="267.2" transform="rotate(-90 33.2 267.2)">6</text>
<text x="40.2" y="267.2" transform="rotate(-90 40.2 267.2)">7</text>
<text x="47.3" y="267.2" transform="rotate(-90 47.3 267.2)">8</text>
</g>
<g font-size="3.2">
<text x="137.2" y="187.2">3</text>
<text x="137.2" y="190.7">4</text>
<text x="140.7" y="189">PGND1</text>
<text x="140.7" y="192.5">PGND1</text>
<text x="159" y="203.1">GND</text>
<text x="167.7" y="201.3">18</text>
<text x="137.2" y="208.4">9</text>
<text x="135.1" y="211.9">10</text>
<text x="140.7" y="210.1">PGND2</text>
<text x="140.7" y="213.7">PGND2</text>
</g>
<g font-size="3.2" fill="#f00">
<text x="159.7" y="196">VCC</text>
<text x="167.7" y="194.3">20</text>
</g>
</svg>
